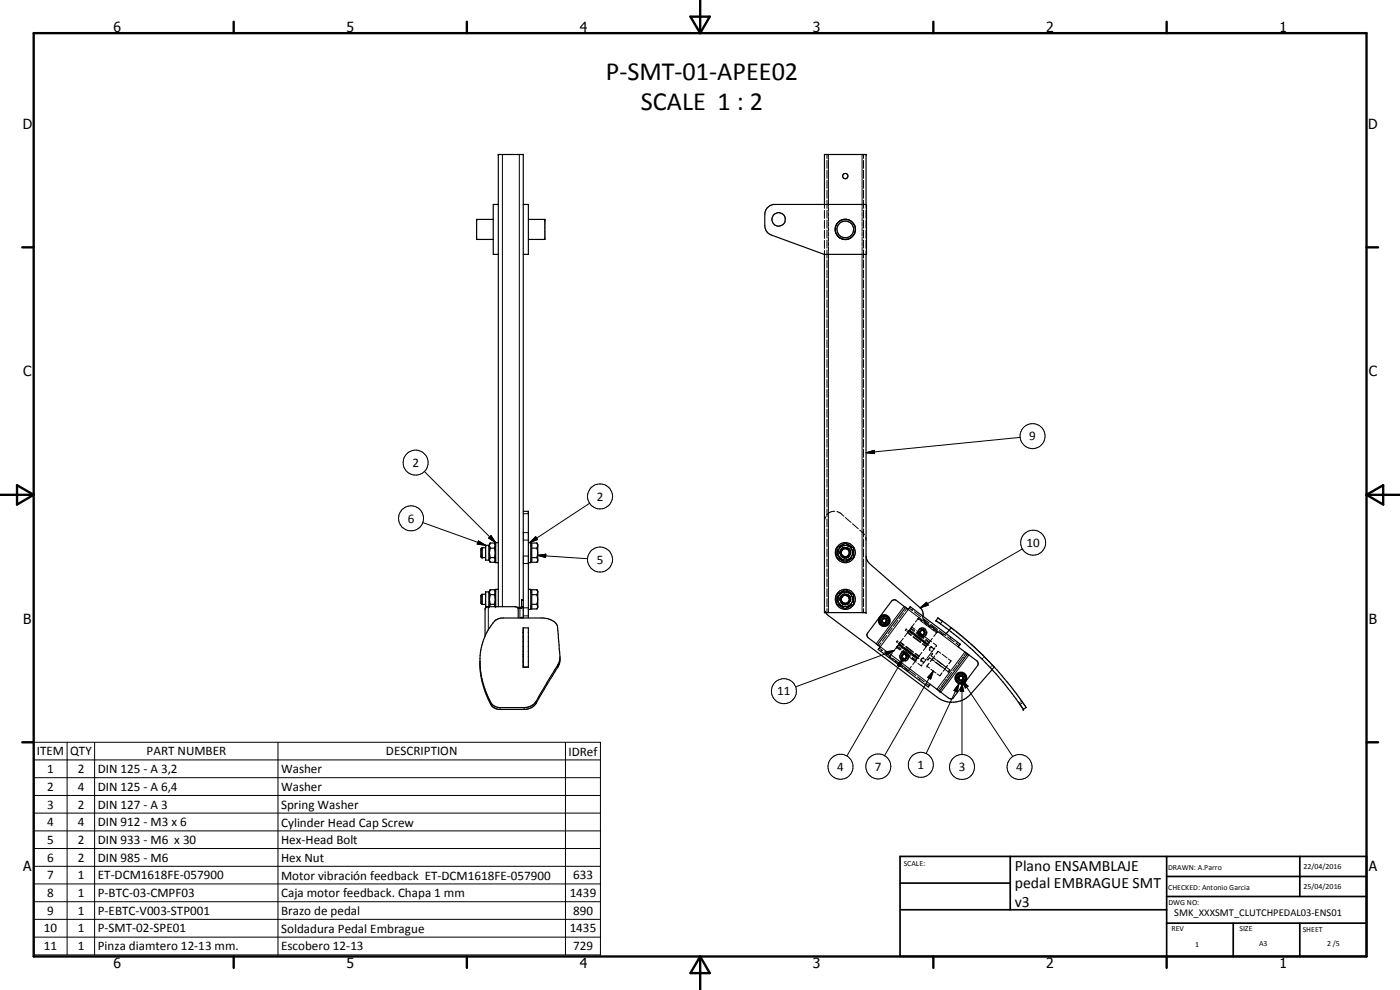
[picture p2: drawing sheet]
<svg xmlns="http://www.w3.org/2000/svg" width="420mm" height="297mm" viewBox="0 0 420 297" stroke-linecap="round" stroke-linejoin="round" font-family="sans-serif">
<g fill="none" stroke="#000" stroke-width=".35">
<path d="M148 65.8h-5v6h5M149.6 61.3h-1.6v15h1.6M157 61.3h1.6v15h-1.6M158.6 65.8h4.9v6h-4.9M230.2 62.5l.8-.8 1.1-.4h27.9v15h-12.7l-15.8-5.8a3 3 0 0 1-2-2.8l.1-3.8zM247.4 61.3v-14.9h12.5v14.9M247.4 76.3v107.5h12.5v-107.5M251.1 70.4l.9 1M251.2 70.4l.8 .9M252 71.4l1.6 .5M252 71.3l1.6 .5M253.6 65.8a3.1 3.1 0 0 0-2.5 4.6"/>
<path d="M254.4 65.9a2.99 2.99 0 0 1 2.3 2.5 2.99 2.99 0 0 1-1.5 3.1M254.4 65.9a3 3 0 0 0-3.1 1.2 3 3 0 0 0-.1 3.3M254.8 66a2.99 2.99 0 0 1 1.9 2.6 2.99 2.99 0 0 1-1.5 2.8M255.2 71.5l-1.6 .4M255.2 71.4l-1.6 .4M157 153.4h1.6v32M144.7 164.3v3M144.7 178.3v3.1M144.7 164.3l-.4 .3v2.4l.4 .3M144.7 178.3l-.4 .3v2.4l.4 .4M144.7 167.3h1M144.7 164.3h1"/>
<path d="M144.7 178.3h1M146.8 163.6h-1.1v4.5h1.1M146.8 177.6h-1.1v4.4h8.8l.7 .2 .3 .3M146.8 163.6v4.5M146.8 177.6v4.4M146.8 168.1l.3 .6M147.1 177h1.3l.3 .6M147.1 163l-.3 .6M147.1 177l-.3 .6M147.1 164.5h1.3M147.1 167.3h1.3M147.1 162.9h1.3"/>
<path d="M147.1 178.4h1.3M147.1 167.3a1.09 1.09 0 0 0 0 1.4M147.1 164.5a4.1 4.1 0 0 0 0 2.8M147.1 162.9l-.2 .8 .2 .8M147.1 162.9v.1M147.1 178.4l-.2 1.5 .2 1.4M147.1 177l-.2 .7 .2 .7M148.4 167.3a1.09 1.09 0 0 1 0 1.4h-1.3M148.4 162.9l.3 .7M148.4 162.9l.2 .8-.2 .8M148.4 164.5a4.1 4.1 0 0 1 0 2.8M148.4 177l.2 .7-.2 .7"/>
<path d="M148.4 178.4l.2 1.5-.2 1.4M148.7 168.1l-.3 .6M149.6 162.8h-.9v6h.9M149.6 176.8h-.9v5.2M157 180h-.5v2l-.3 .2h-.9M158.6 162.8h.7v6h-.7M158.6 176.8h.7v6h-.7M159.3 168h.3M159.3 163.7h.3M159.3 177.7h.3M159.6 164.5h1.5M159.6 167.3h1.5"/>
<path d="M159.6 178.4h1.5M161.1 162.9a1.27 1.27 0 0 1 0 1.6M161.1 164.5a4.1 4.1 0 0 1 0 2.8M161.1 162.9h-1.5v5.8h1.5a1.09 1.09 0 0 0 0-1.4M161.1 177a1.21 1.21 0 0 1 0 1.4M161.1 178.4a4.2 4.2 0 0 1 0 2.9M161.1 162.9l.3 .4v5l-.2 .4M251.2 164.3l1.9-1a.79 .79 0 0 1 1.3 0l1.8 1.2v2a.8 .8 0 0 1-.7 1.2l-1.2 .7a1.43 1.43 0 0 1-1.9-.5l-1.2-.7zM251.2 178.4l2.5-1.4 2.5 1.4v2.2a.8 .8 0 0 1-.7 1.1l-1.9 1-2.4-1.5zM259.9 166.8l.3 1.3 .7 1 15.6 13.6 .5 .9v1.3M144.7 181.4h1M146.5 182l-.4 .1-.5 .6v8.2"/>
<path d="M147.1 181.3h1.3M147.1 181.3l-.2 .7M148.4 181.3l.2 .7M148.4 186.4l.9-.6 1.4-.4h12.1a4.6 4.6 0 0 1 4.5 2.5l.5 6.8a7.6 7.6 0 0 1-.3 5.5l-6.6 10.7a4 4 0 0 1-3.1 2h-8.2l-1.3-.5a5.3 5.3 0 0 1-2.1-3.4 21.9 21.9 0 0 1 .8-20.7zM149.6 182v-135.6h7.4v139M155.5 182.5v2.9M156.5 185.3h.1M156.5 185.3l-.4 .1M156.5 185.3l.4 .1M157 188.4h1.6v11.8h-1.6zM157 189.1h.1M157 196.3v.1"/>
<path d="M157 189.7v.1M157 182.1l-.5 .4h-1M159.3 182h.3M159.6 181.3h1.5M161.1 181.3a1.09 1.09 0 0 1 0 1.4h-1.5v-5.7h1.6l.2 .3v5l-.2 .4M168.1 197.4l-.6 1.9-7.2 11.9-1 .7-1.2 .4h-8a3.8 3.8 0 0 1-3.6-3.1l-.8-2.1a26.6 26.6 0 0 1-1.7-7.9M247.9 183.8l.7 .9 32.7 24.5a7.5 7.5 0 0 0 10.1-1l6.4-7.3M263.3 193.5h.1M263.4 193.5l.8 .6-.6 .8 15 11.2M263.9 185.8a1.56 1.56 0 0 1 2.4-.8 1.56 1.56 0 0 1-.2 2.6 1.56 1.56 0 0 1-2.3-1.3l.1-.3M263.9 185.8h.2M263.9 185.8v.2"/>
<path d="M263.9 186l.1 .1M265 185.6h.8l.3 .6-.4 .7-.7-.1-.3-.6zM271.7 182.2l-2.7-2.1-.4-.1-.7 .1-7.5 9.8-.2 .7 .4 .7 2.7 2.2M271.7 182.2h.1M271.8 182.2l.8 .7 .6-.9 15 11.3-.6 .8 5.8 4.5 .2 .7-.2 .4-7.4 9.8-.6 .2-.6-.2-2.8-2.1M271.8 182.2l-8.5 11.3M271.8 182.3h.1M281.5 185.4a100.6 100.6 0 0 1 23.6 22.8l2.8 4.1-.8 .6-.4-.6a96.6 96.6 0 0 0-9.3-11.7l-5.4-5.5-2.5-2.1-4.8-4-3.7-2.7zM284.8 189.1l-.9 1M290.4 196.2h.1M290.4 196.2l-8.4 11.2M278.6 206.1h.1"/>
<path d="M278.6 206.1l.6-.8 2.8 2.1M286.8 203.1h.3M286.8 203.2l.2 .1M288 202.8h.7l.4 .7-.4 .6h-.7l-.4-.6z"/>
<circle cx="253.7" cy="52.8" r=".79"/>
<circle cx="233.7" cy="65.8" r="2.02"/>
<circle cx="253.7" cy="68.8" r="2.51"/>
<circle cx="253.7" cy="165.8" r="2.22"/>
<circle cx="253.7" cy="179.8" r="1.19"/>
<circle cx="253.7" cy="179.8" r="3"/>
<circle cx="253.7" cy="165.8" r="3"/>
<circle cx="253.7" cy="165.8" r="1.21"/>
<circle cx="253.7" cy="179.9" r="1.51"/>
<circle cx="253.7" cy="179.9" r="2.22"/>
<circle cx="253.7" cy="165.8" r="1.51"/>
<circle cx="265.4" cy="186.2" r="1.74"/>
<circle cx="265.4" cy="186.2" r="1.38"/>
<circle cx="288.4" cy="203.4" r="1.55"/>
<circle cx="288.4" cy="203.4" r="1.74"/>
<circle cx="288.4" cy="203.5" r="1.38"/>
</g>
<g fill="#000">
<circle cx="149.6" cy="46.4" r=".18"/>
<circle cx="259.9" cy="46.4" r=".18"/>
<circle cx="143" cy="65.8" r=".18"/>
<circle cx="163.5" cy="65.8" r=".18"/>
<circle cx="158.6" cy="153.4" r=".18"/>
<circle cx="144.3" cy="167" r=".18"/>
<circle cx="144.7" cy="167.3" r=".18"/>
<circle cx="144.7" cy="164.3" r=".18"/>
<circle cx="145.7" cy="163.6" r=".18"/>
<circle cx="146.8" cy="163.6" r=".18"/>
<circle cx="156.5" cy="180" r=".18"/>
<circle cx="159.3" cy="176.8" r=".18"/>
<circle cx="161.4" cy="177.3" r=".18"/>
<circle cx="161.4" cy="168.3" r=".18"/>
<circle cx="145.7" cy="182" r=".18"/>
<circle cx="146.8" cy="182" r=".18"/>
<circle cx="148.7" cy="182" r=".18"/>
<circle cx="259.9" cy="183.8" r=".18"/>
<circle cx="280.9" cy="186.2" r=".18"/>
<circle cx="290.4" cy="196.2" r=".18"/>
<circle cx="282" cy="207.4" r=".18"/>
<circle cx="307.1" cy="212.9" r=".18"/>
</g>
<g fill="none" stroke="#000" stroke-width=".3">
<path d="M150.8 46.4v135.6M155.9 46.4v135.8M248.2 46.4v1.1M248.2 48.1v2.4M248.2 51.1v2.4M248.2 54.1v2.4M248.2 57.1v2.4M248.6 46.4v15.5M258.7 46.4v15.5M259.2 46.4v1.1M259.2 48.1v2.4M259.2 51.1v2.4"/>
<path d="M259.2 54.1v2.4M259.2 57.1v2.4M247.4 61.3v1.2M247.4 63.1v2.4M247.4 66.1v2.4M247.4 69.1v2.4M247.4 72.1v2.4M247.4 75.1v1.2M248.2 60.1v2.4M248.2 63.1v2.3M248.2 66v2.5M248.2 69v2.4"/>
<path d="M248.2 72.1v2.3M248.2 75v2.4M248.2 78v2.4M248.6 62.2v1.2M248.6 63.8v1.1M248.6 65.2v1.2M248.6 66.7v1.2M248.6 68.2v1.2M248.6 69.7v1.2M248.6 71.2v1.2M248.6 72.7v1.2M248.6 74.2v1.2"/>
<path d="M248.6 75.7v108.1M258.7 62.2v1.2M258.7 63.8v1.1M258.7 65.2v1.2M258.7 66.7v1.2M258.7 68.2v1.2M258.7 69.7v1.2M258.7 71.2v1.2M258.7 72.7v1.2M258.7 74.2v1.2M258.7 75.7v108.1M259.2 60.1v2.4"/>
<path d="M259.2 63.1v2.3M259.2 66v2.5M259.2 69v2.4M259.2 72.1v2.3M259.2 75v2.4M259.2 78v2.4M259.9 61.3v1.2M259.9 63.1v2.4M259.9 66.1v2.4M259.9 69.1v2.4M259.9 72.1v2.4M259.9 75.1v1.2"/>
<path d="M248.2 81v2.4M248.2 84v2.4M248.2 87v2.4M248.2 90v2.4M248.2 93v2.4M248.2 95.9v2.4M248.2 98.9v2.4M259.2 81v2.4M259.2 84v2.4M259.2 87v2.4M259.2 90v2.4M259.2 93v2.4"/>
<path d="M259.2 95.9v2.4M259.2 98.9v2.4M248.2 101.9v2.4M248.2 104.9v2.4M248.2 107.9v2.4M248.2 110.9v2.4M248.2 113.9v2.3M248.2 116.9v2.4M248.2 119.9v2.4M259.2 101.9v2.4M259.2 104.9v2.4M259.2 107.9v2.4"/>
<path d="M259.2 110.9v2.4M259.2 113.9v2.3M259.2 116.9v2.4M259.2 119.9v2.4M248.2 122.9v2.3M248.2 125.9v2.3M248.2 128.8v2.4M248.2 131.8v2.4M248.2 134.8v2.4M248.2 137.8v2.4M259.2 122.9v2.3M259.2 125.9v2.3"/>
<path d="M259.2 128.8v2.4M259.2 131.8v2.4M259.2 134.8v2.4M259.2 137.8v2.4M259.9 135.8l2.5-.7 .1 1zM306.1 131.2l-46.2 4.6M126.9 156.8l18.8 6.8M127.4 141.5l21.3 21.3M157 159.8h1.6M157 154.1h1.6M176.9 151l-17.9 11.8M247.7 155.1l-.3 1.3"/>
<path d="M248.2 140.8v2.4M248.2 143.8v2.4M248.2 146.8v2.3M248.2 149.7v2.4M248.2 152.7v2.4M248.2 155.7v2.4M248.2 158.7v2.4M250.5 153.4l-1.1 .2-1.3 .9M251.2 153.5l.9 .4 1.2 1M253.7 155.3l1.7 1.5M255.9 157.1l1.7 1.6M258 159l1.4 1.4"/>
<path d="M259.2 140.8v2.4M259.2 143.8v2.4M259.2 146.8v2.3M259.2 149.7v2.4M259.2 152.7v2.4M259.2 155.7v2.4M259.2 158.7v2.4M143.6 162.3l2.1 1.3-2.5-.4zM147.4 160.7l1.3 2.1-2.1-1.4zM157 169.1h1.6M157 166.8h1.6M157 162.1h1.6"/>
<path d="M159 162.8l1.8-1.8 .5 .9zM161.3 166.6l2.5-.3-.1 1zM161.3 166.6l15 1M248.2 161.7v2.4M248.2 164.7v2.4M248.2 167.7v2.4M248.2 170.7v2.4M248.2 173.7v2.4M248.2 176.7v2.4M248.2 179.6v2.4M251.4 164.9l-.1 1.7M251.4 178.9l-.1 1.7"/>
<path d="M251.7 166.7l.6 .8 1.1 .5M251.7 167.4l1.5 .9M252.3 164.2a1.99 1.99 0 0 0-.8 2M252.3 178.2l-.7 1-.1 1M252.3 165.4a1.56 1.56 0 0 0 1 1.9M252.3 179.3a1.53 1.53 0 0 0 1 2M252.3 166.8a1.57 1.57 0 0 0 2.5 .1M252.4 165.4h.1M252.4 179.4h.1M252.4 165.4a1.42 1.42 0 0 0 1 1.8M252.4 179.4a1.33 1.33 0 0 0 1 1.7M252.5 167a1.59 1.59 0 0 0 2.3 0"/>
<path d="M252.6 164.8a1.49 1.49 0 0 1 2.2 0M252.6 178.8a1.41 1.41 0 0 1 2.2 .1M252.7 163.9h.1M252.7 164.9h.1M252.7 178.9h.1M252.7 163.9l1-.2 1.1 .3M252.7 164.9l1-.4 1 .4M252.7 177.9a2.36 2.36 0 0 1 2.1 0M252.7 177.9h.1M252.7 178.9l.4-.3 .9-.1 .7 .4M252.8 166.6a1.23 1.23 0 0 0 1.8 .1M253.3 163.4l-.8 .2-.7 .6"/>
<path d="M253.3 177.3l-1.5 .9M253.4 164.2a1.72 1.72 0 0 0-1.4 2M253.4 178.3a1.55 1.55 0 0 0-1.2 2M253.4 164.6a1.17 1.17 0 0 0-.9 1.6M253.4 178.6l-.7 .5-.2 1M253.5 164.2a1.64 1.64 0 0 0-1.3 2.1M253.5 178.2a1.69 1.69 0 0 0-1.5 1.9M253.9 164.6l.8 .5 .2 .6-.1 .5M253.9 178.6a1.18 1.18 0 0 1 .9 1.6M254 164.3a1.59 1.59 0 0 1 1.2 2.2M254 178.3l.8 .4M254.2 178.3a1.54 1.54 0 0 1 1 2.2"/>
<path d="M254.2 163.4l.5 .1 .9 .8M254.2 177.4l.8 .3 .6 .6M254.2 164.3l.4 .2M254.7 164.9h.1M254.7 178.9h.1M254.7 164.6l.5 .8v1M254.9 178.8l.3 .5v1M255 165.4h.1M255 179.5h.1M255 165.4a1.36 1.36 0 0 1-1.1 1.8M255 179.5a1.34 1.34 0 0 1-1.1 1.6M255.1 165.4a1.47 1.47 0 0 1-1.2 1.9"/>
<path d="M255.1 179.4l.1 .2a1.46 1.46 0 0 1-1.3 1.7M255.2 164.3l.6 1.1v.9M255.2 178.3l.6 1v1M255.6 167.5l-.7 .5-.8 .3M255.6 166.8l-.9 1-.8 .2M256.1 165l.1 .9-.2 .9M256.1 179l.1 .9-.2 .8M259.2 161.7v2.4M259.2 164.7v2.4M259.2 167.7v2.4M259.2 170.7v2.4M259.2 173.7v2.4"/>
<path d="M259.2 176.7v2.4M259.2 179.6v2.4M259.8 161.2l.1 .9M306.8 164.7l-30.6 17.7M146.5 182v6.9M156 182.2v3.2M156.5 185.3v.1M156.5 180.1h.5M156.5 181.9h.5M157 198.3h.1M157 199.7h.1M157 196.5h.1"/>
<path d="M157 189.9h.1M157 182.4h1.6M157 184.8h1.6M167.3 199.6v.7M247.4 182.3l.1 .5M247.6 183.3l.3 .5M248.2 182.6v1.2M251.7 180.7l.6 .8 1.1 .5M251.7 181.4l.7 .6 .8 .3M252.3 180.8a1.7 1.7 0 0 0 2.5 .3M252.4 180.9l.8 .5h.9M252.5 180.1v.1"/>
<path d="M252.8 180.6l.8 .5 1-.4M254.8 181l-.6 .3M254.8 180.9v.1M255.6 181.5l-.7 .5-.8 .3M255.6 180.8l-.9 1-.8 .2M259.2 182.6v1.2M263.8 186.2l.3 .1M263.9 194.4l1 .8M264.1 185.8h.1M264.2 186.1h-.4M264.3 186.1h.2M264.3 186.3h.2l.5 .6"/>
<path d="M264.4 185.9h.2M264.4 192.9l-.6 .9M264.5 195.3l-.1 .2M264.5 186.1l.1 .3M264.6 185.9h.1M264.6 186l-.1 .1M264.7 186.4h.1M264.7 186.4l.5 .5M264.7 195.1l-.1 .1M264.7 186l.1-.3a.75 .75 0 0 1 1.3 .3M264.7 186.2l.2 .4M264.7 186.7h.1"/>
<path d="M264.8 186.7a.82 .82 0 0 0 1.2 .1M264.8 186.2l.1 .4M264.9 186.6l.6 .2M264.9 185.5l-.3 .6M264.9 185.8l-.1 .4M265.2 185.6l-.5 .6M265.2 185.6l-.2 .1M265.2 185.6l.7 .2M265.2 185.4l-.1 .1M265.4 195.6l2 1.5M265.4 185.3l-.7 .4M265.4 187.1h.1"/>
<path d="M265.5 185.4l.6 .6M265.8 195.6l2.5-.4-2.2 1.3zM265.9 185.5h.1M265.9 185.8l.1 .4M265.9 185.8l.1 .3M265.9 185.5l.3 .6-.2 .6M266 186.2h.1M266 186.7v.1M266 186.2l-.3 .5M266 186.7l-.5 .4M266.1 190.6l-1.3 1.8M266.1 186v.5l-.6 .4"/>
<path d="M266.8 197.2v.1M266.9 197.2h-.1M266.9 197.1v.1M266.9 197.1l1.1 .8M267 197h.1M267.8 188.4l-1.3 1.8M267.9 197.5l2 1.5M267.9 195.8l-.9 1.2M268.3 195.2l-29.5 10.9M268.6 198.3l2.2 1.7M269.1 194.2h.1M269.1 194.2l-.8 1.1"/>
<path d="M269.1 194.2l.9 .8M269.1 192.5l-.1 .1 .3 .2M269.2 194.1h.1M269.2 194.1l-.1 .1M269.2 194.1l1.1 .8M269.2 192.4h.3M269.3 193.8l-.1 .3M269.3 193.9l1.2 .8M269.5 186.1l-1.4 1.9M269.5 193.7l-.2 .1M269.6 193.5l.4 .3M269.6 193l.2 .2"/>
<path d="M269.8 193.2l.5 .3M269.8 192.7l.3 .2M269.8 193.2l1 .7M269.9 193.1l1.1 .9M270.1 196.5a1.36 1.36 0 0 0 .9 1.8M270.1 192.8l-.3 .4M270.1 192.8l1.2 .8M270.2 192.7l-.1 .1M270.2 196.7l.3 1.1M270.2 193.7l-.5-.3 1.1 .8M270.2 196.7h.1M270.2 192.7l1.1 .8"/>
<path d="M270.2 192.7h.1M270.2 194.1l1 .6M270.4 196h.1M270.4 199.3l2 1.5M270.4 193.8l.9 .8M270.4 196a1.39 1.39 0 0 1 2 .1M270.5 193.7l2.8 2M270.5 197.1a.85 .85 0 0 0 1.4 .6M270.5 196.8v.3M270.5 195.4l2 1.4M270.6 196.7l-.1 .1M270.6 197.1v.1"/>
<path d="M270.7 197.2h.1M270.7 196.7a.75 .75 0 0 1 .7-.5 .75 .75 0 0 1 .7 .6M270.8 197.5h.1M270.8 197.1l.1 .2M270.8 196.7v.4M270.8 198h1.1M270.8 197.5l.5 .3 .5-.1M270.8 197.1l.2 .3M270.8 195.3l2.3 1.7M270.9 197.3l.7 .2M270.9 197.4l.1 .2M270.9 196.5l.9-.2 .1 .3"/>
<path d="M271 197.6l-.8 2.4-.9-.5zM271 195.1l2.3 1.7M271 197.6h.2M271 197.6l-16.8 29.2M271 198.3h.1M271 196.5l-.2 .6M271 196.5h.7M271 196.2l-.1 .1M271 196.2a.84 .84 0 0 1 1 .1 .84 .84 0 0 1 .2 .9M271 196.5l-.2 .5M271.1 191.6l-.9 1.1M271.1 196.2l-.4 .3-.1 .4"/>
<path d="M271.2 183.9l-1.4 1.8M271.2 196.2h-.1M271.3 195.7l-.8 .3-.2 .4M271.3 181.9l-8.3 11.3M271.3 194.9l1 .6M271.4 194.6l2.2 1.7M271.5 194.7l.9 .7M271.6 196.2a.75 .75 0 0 1 .3 1.2 .75 .75 0 0 1-1.2-.2M271.6 194.4l2.2 1.7M271.6 195.7l.5 .2 .4 .6M271.6 194.6l.9 .6M271.6 198.3h.1"/>
<path d="M271.7 196.5l.3 .3M271.7 196.5l.3 .5M271.8 189l.1 .3M271.8 194.1l2.3 1.6M271.9 188.8l.3 .1M271.9 197.4l-.4 .2M271.9 193.9l2.2 1.7M272 196.8v.2M272 197.5l-.2 .2M272 197l-.3 .4M272 196.8v.4M272.2 182.5l-.7 .9"/>
<path d="M272.2 189.5l.3 .2M272.3 189.9l1.2 .8M272.3 189.9l-.8 1.1M272.4 196.1h.1M272.4 189.7l-.1 .2M272.4 189.7l1.1 .8M272.4 189.1l1.4 1.1M272.5 195.7l.9 .7M272.6 196.8h.1M272.6 195.6l.9 .6M272.6 196.8v.5l-.4 .6M272.7 196.6a1.33 1.33 0 0 1-1.1 1.7"/>
<path d="M272.7 195.4l.9 .7M272.8 189.2l1.2 .8M272.9 182.5l1 .7M273 189l.4 .4M273 197.2l2 1.5M273.2 189.7l-.5-.4-.3 .4M273.3 188.6l-.3 .3M273.3 188.6l1.1 .9M273.3 189.5l-.4-.4 .9 .8M273.4 188.5l1.1 .8M273.4 189.8l.9 .7M273.5 188.4l-.2 .2"/>
<path d="M273.5 199.9l-.9 1.3M273.5 189.7l.9 .6M273.6 188.1h.1M273.6 197.4l1.2 .9M273.6 196.6l.9 .6M273.6 189.5l1 .7M273.6 188.1l-.1 .2M273.6 188.1l1 .7M273.7 196.4l.9 .7M273.8 182.9l-.1 .1M273.8 197.2l1.1 .9M273.8 196.2l1 .7"/>
<path d="M273.8 196.1l2 1.6M274 182.7l-.1 .1M274 191.1l2.3 1.7M274.1 191l2.3 1.7M274.2 196.7l1.1 .8M274.4 190.3l2.3 1.7M274.4 196.5l1.1 .9M274.4 190.7l2.2 1.6M274.4 183.6l2 1.5M274.4 187.1l-.8 1M274.5 190.7l.9 .6M274.5 190.5l4.3 3.1"/>
<path d="M274.6 196.1l1.1 .9M274.7 196l1.1 .8M274.7 197.4l.5 .3M274.8 198.3l-.9 1.1M274.8 190.3l.9 .7M274.9 197.2l.4 .4M274.9 198.1l-.1 .2M274.9 189.9l2.2 1.7M275.1 189.7l2.2 1.7M275.1 197.9l-.2 .2M275.1 189.2l2 1.5M275.5 185.7l-.8 .9"/>
<path d="M275.5 185.7l.4 .3M275.5 199.1l1 .7M275.5 189.3a1.36 1.36 0 0 0 1 1.8M275.6 185.5h.1M275.6 189.5h.1M275.6 185.5l-.1 .2M275.6 189.5l.3 1.1M275.6 185.5l1.2 .8M275.7 191.5l.9 .7M275.7 185.3h.1M275.7 197h.1M275.7 197l-.3 .4-.4-.3"/>
<path d="M275.7 185.3v.1M275.8 188.8h.1M275.8 185.3h-.1M275.8 188.8a1.34 1.34 0 0 1 2 0M275.8 196.8v.1M275.9 191.2l.9 .7M276 189.5a.84 .84 0 0 0 .3 .9 .84 .84 0 0 0 1 .1M276 190h.1M276 189.5v.5M276.2 182.4l1.9-1.7 .5 .9zM276.2 190.3h.1M276.2 189.9l.1 .2"/>
<path d="M276.2 189.6v.3M276.2 186.2l.9 .7M276.2 190.3l.4 .2h.6M276.2 190.8l.6 .2 .6-.2M276.2 189.5v.4M276.2 189.6l.1 .5M276.3 189.2l-.2 .3M276.3 189.4l.5-.3 .5 .3M276.3 190.2l.1 .2h.5M276.3 190.1l.3 .3M276.3 189.4l-.1 .2M276.3 189.1a.84 .84 0 0 1 1 0 .84 .84 0 0 1 .3 .9"/>
<path d="M276.3 198l1 .8M276.4 198.2h.1M276.4 198v.2M276.4 198.2l.3 .2M276.5 191.1h.1M276.5 199.8h.1M276.6 189h.4M276.6 189l-.2 .1M276.6 198l-.2 .2M276.6 189l-.6 .5M276.6 188.6l-.9 .6M276.7 195.7l-.9 1.1"/>
<path d="M276.7 197.5l-.2 .3M276.7 189.1l-.4 .3M276.8 192.3l.9 .7M276.8 199.4l-.3 .4M276.8 193.2l1.1 .9M276.9 185.5l2 1.4M276.9 192.2l.9 .6M276.9 190.4h.2M276.9 193.1l1.1 .8M276.9 198.6l.3 .2M276.9 188.6l.5 .1 .5 .6M276.9 189.1h.2"/>
<path d="M277 184.9v.5M277 189h.1M277 191.1h.1M277 192l.9 .7M277 189l.2 .1M277.1 197.4h.1M277.1 197.4l-.3 .3M277.1 197.4l-.2 .1M277.1 197.4l.2 .2M277.1 192.7l1.2 .9M277.1 189.1l.2 .3M277.2 185.9h.1"/>
<path d="M277.2 185.9l1.4 1.2M277.2 189.1l.3 .4M277.3 189.4l.1 .2M277.3 187l.9 .7M277.3 198.8l-.3 .3M277.3 190.1l-.2 .1M277.3 186.7l2.3 1.7M277.3 192.6l1.1 .8M277.3 189.1a.79 .79 0 0 1-.1 1.3 .79 .79 0 0 1-1.2-.4M277.4 189.6v.2M277.4 190.3l-.2 .2M277.4 189.9l-.3 .5"/>
<path d="M277.4 189.8h.1M277.4 189.8v.1M277.4 189.6v.4M277.5 190h.1M277.6 197.8l.3 .2M277.6 191.1l2 1.5M277.7 192l1.1 .8M277.8 188.8h.1M277.9 191.8l1.1 .9M277.9 193.2l.4 .3M277.9 198l-.6 .8M277.9 194.1l-.8 1.1"/>
<path d="M277.9 194v.1M278 189.6l-.1 .5-.3 .6M278 193.9v.1M278 193l.5 .3M278.1 197.7l.1 .1M278.1 189.4a1.36 1.36 0 0 1-1.1 1.7M278.2 192.8l.4 .4M278.2 199.9h.1M278.2 199.9l.8 .5M278.3 197.9l.2 .1 .5-.6 1.1 .8M278.3 193.5l-.3 .4M278.4 187.8l.9 .7"/>
<path d="M278.8 192.8l-.1 .3M278.8 199l-.6 .9M278.9 194.9h.1M278.9 194.7v.2M278.9 194.9l.3 .2M279 192.7h.1M279 192.7l-.2 .1M279.1 187.5l2.2 1.6M279.1 194.6l-.2 .3M279.2 194.2l-.2 .3M279.3 194l1 .7M279.3 187.3l2.1 1.5"/>
<path d="M279.4 196l-1.2 1.5M279.4 195.3l.3 .2M279.4 196.8l1.1 .8M279.5 195.8l.1 .1M279.5 188.7l.9 .7M279.6 194.1l-.3 .3M279.6 194.1h-.3M279.6 194.1l.2 .2M279.7 197.9l.8 .5M279.8 196l.1 .1-.5 .6M279.8 191.5l-.8 1.2M280.1 194.5l.3 .2"/>
<path d="M280.1 188.8l1.2 .9M280.1 197.4l.8 .5M280.1 197.4l-.9 1.1M280.1 193l1 .7-.3 .4M280.3 194.7l-.6 .9M280.5 196.8l-.4 .6M280.6 194.4l-.3 .3M280.6 189.5l.5 .4M280.6 198.6l2.3 1.7M280.9 198.7l1.5 1.2M281.1 189.9l-.9 1.1M281.1 198l2.2 1.7"/>
<path d="M281.2 189.7l-.1 .2M281.3 198.2l1.5 1.2M281.3 189.5v.1M281.4 189.5h.1M281.8 189.5l1.2 .9M281.9 189.2l2 1.5M282.3 196l-.8-.6-.6 .9M282.7 196.3l1.6 1.1M282.8 186.4l-.6 .8M283 190.4h.1M283.2 199.6l.8 .6M283.3 190.5h.1"/>
<path d="M283.6 190.3l-.3 .2M283.9 190.1l-.2 .1M284.4 191.1l2 1.5M284.4 199.6l-.4 .6M284.6 197.7l.8 .6M284.9 188.8l-.2 .2M285.1 188.8l-.3 .3M285.1 188.9l-.2 .2M285.2 191.5l-.1 .1M285.3 188.6l.2-.3 .9 .8M285.3 188.2l-.2 .3M285.4 191.2l-.1 .1"/>
<path d="M285.4 198.3h.1M285.4 198.3l-.6 .9M285.5 188.4l-.2 .2M286.9 189.4l1.8 1.5M286.9 193l1 .7M287.2 193l-.1 .1M287.3 199.5l-1.3 1.8M287.3 192.7v.1M287.6 199.1l.1 .1M287.6 194.1l-15-11.2-8.4 11.2 15 11.2M287.9 199.3l.1 .1M289 197.2l-1.4 1.9"/>
<path d="M289.1 197.1l.1 .1M289.1 191.3l1.8 1.5M289.3 197.3l.2 .1M289.6 195.6l-8.4 11.2M290 195.9l-.7 .9M290.8 196.5l-8.4 11.2M291.4 193.2l1.7 1.6M293.5 195.2l1.7 1.6M294.9 197.5l-.2 .2M295.4 197l-.2 .3M295.6 197.2l1.6 1.7M297.6 199.3l.8 .9-.2 .2"/>
<path d="M297.9 199.6l-.3 .3M147.3 210.8v.6M150.1 212.3v.6M157.3 212.3v.6M160.9 210.4v.5M271.4 200.4l1.1 .9M272.5 201.3l-.1 .2M272.9 201.2l2 1.5M275.4 203.1l2 1.5M275.9 203.9l-.1 .1M276 203.6v.2M277.9 205.4l-.1 .1"/>
<path d="M277.9 205l1 .7M278.1 205.1l-.2 .1M279.3 200.8l1.6 1.1M280.1 201.3l-.8 2.5-.9-.6zM280.1 201.3l-14.6 25.4M282.2 206.2l-.6 .9M282.5 205.9l.1 .1M282.7 206.1l.2 .1M282.7 201.9l-.6 .9-.8-.6M282.8 200.2l.8 .5M283.5 200.7l1.1 .8M283.9 200.1l1.1 .9"/>
<path d="M283.9 204l-1.3 1.8M284 203.9l.1 .1M284 200.2l-1 1.2M284.3 204.1l.1 .1M284.6 201.5h.1M284.7 201.3l-.1 .2M284.9 201.2h.1M285 201h.1M285 201l-.1 .2M285.6 201.7l-1.3 1.8M286.8 203.2h.1M286.8 203.3h.3"/>
<path d="M286.8 203.5h.3M287 203.3h.2M287.1 203.1h.1M287.3 203.4h.2M287.3 203.5h.2M287.3 203.3h.3M287.4 203.1h.2M287.5 203.5l.4 .7M287.6 203.2v.1M287.6 203.3l-.1 .2M287.6 203.2v.5M287.7 203.7l.5 .5 .6-.2 .3-.3"/>
<path d="M287.7 203.7h.1M287.7 203.5l.3 .5M287.7 205.3l-1.4 1.9 .9 .4 .5-2.1M287.7 205.4l-9.8 20.7M287.8 204l.1 .1M287.8 203.5l.2 .4M287.8 205.1l-.6 2.5-.9-.4zM287.9 202.8l-.3 .4M288 204h.6M288 202.8l-.3 .4M288.1 202.7h.5M288.2 202.7l-.3 .1"/>
<path d="M288.4 202.9h.2M288.4 202.6l-.5 .2M288.4 204.3h.1M288.5 206l-.3 1.5h1l-.2-1.2M288.6 202.9h-.6l-.3 .6M288.6 202.9l.4 .4M288.6 202.7l.5 .5M288.6 202.7l.2 .1M288.7 205l.5 2.5h-1zM288.7 204.1l1.8 1.8-.8 .6zM288.7 205.9v20.5M288.7 204.1l.7 1"/>
<path d="M288.7 204.1l1 1M288.7 204.1l.4 1M288.9 202.8l.3 .4M289 204h.1M289 203.3v.2M289 204l-.6 .3-.5-.2M289 202.9l.1 .3M289 203.3l-.3 .7M289.1 203.7h.1M289.2 203.2l-.1 .5M289.2 203.4l-.2 .6-.6 .3M289.7 205.6l14.2 21.4"/>
<path d="M289.7 205.1l.8 .8-.8 .5M297.4 200.1l-.2 .2M297.7 200.8l.3-.1-.2 .2M306.1 210.8l-.3 .1M306.7 210.4l-.3 .2M306.9 210.8l-.8 .6M10.1 222.7h170.1v63.8h-170.1zM10.1 228h170.1M10.1 233.3h170.1M10.1 238.7h170.1M20.1 222.7v63.8M28.4 222.7v63.8"/>
<path d="M83.4 222.7v63.8M169.7 222.7v63.8M10.1 244h170.1M10.1 249.3h170.1M10.1 254.6h170.1M10.1 259.9h170.1M10.1 265.2h170.1M10.1 270.6h170.1M10.1 275.8h170.1M10.1 281.2h170.1"/>
<circle cx="124.7" cy="138.8" r="3.7"/>
<circle cx="309.9" cy="130.9" r="3.7"/>
<circle cx="123.3" cy="155.5" r="3.8"/>
<circle cx="180.1" cy="149" r="3.8"/>
<circle cx="180.1" cy="167.9" r="3.8"/>
<circle cx="310.1" cy="162.8" r="3.8"/>
<circle cx="265.4" cy="186.2" r="1.23"/>
<circle cx="235.3" cy="207.4" r="3.7"/>
<circle cx="288.4" cy="203.5" r="1.22"/>
<circle cx="252.3" cy="230" r="3.8"/>
<circle cx="263.6" cy="230" r="3.8"/>
<circle cx="276.3" cy="229.5" r="3.8"/>
<circle cx="288.7" cy="230.1" r="3.7"/>
<circle cx="306" cy="230.1" r="3.7"/>
</g>
<g fill="none" stroke="#000" stroke-width=".71">
<path d="M10.1 9.9h400v277.1h-400zM70.1 6.5v3.4M140.1 6.5v3.4M207.2 5h5.8l-2.9 4.9zM210.1 0v9.9M280.1 6.5v3.4M350.1 6.5v3.4M6.7 74.2h3.4M410.1 74.2h3.5M.1 148.5h10M5.1 145.6l5 2.9-5 2.9zM410.1 148.5h10"/>
<path d="M410.1 148.5l5-2.9v5.8zM6.7 222.7h3.4M410.1 222.7h3.5M70.1 287v3.4M140.1 287v3.4M210.1 287v10M210.1 287l2.9 5h-5.8zM280.1 287v3.4M350.1 287v3.4"/>
</g>
<path d="M270.1 257h140v30h-140zM303.2 257v16M350.1 257v30M390.1 257v12M270.1 265h33.1M270.1 273h80M350.1 277h60M350.1 269h60M350.1 263h60M370.1 277v10M390.1 277v10" fill="none" stroke="#000" stroke-width=".51"/>
<path d="M259.9 135.8l2.5-.7 .1 1zM143.6 162.3l2.1 1.3-2.5-.4zM147.4 160.7l1.3 2.1-2.1-1.4zM159 162.8l1.8-1.8 .5 .9zM161.3 166.6l2.5-.3-.1 1zM265.8 195.6l2.5-.4-2.2 1.3zM271 197.6l-.8 2.4-.9-.5zM276.2 182.4l1.9-1.7 .5 .9zM280.1 201.3l-.8 2.5-.9-.6zM287.8 205.1l-.6 2.5-.9-.4zM288.7 205l.5 2.5h-1zM288.7 204.1l1.8 1.8-.8 .6z" fill="#000"/>
<g font-size="7.9">
<text x="181.8" y="24.1">P-SMT-01-APEE02</text>
<text x="192.3" y="33.1">SCALE 1 : 2</text>
</g>
<g font-size="4.7">
<text x="304.6" y="261.2">Plano ENSAMBLAJE</text>
<text x="304.6" y="266.6">pedal EMBRAGUE SMT</text>
<text x="304.6" y="272">v3</text>
</g>
<g font-size="4.2">
<text x="34" y="9.6">6</text>
<text x="104" y="9.6">5</text>
<text x="174" y="9.6">4</text>
<text x="244" y="9.6">3</text>
<text x="314" y="9.6">2</text>
<text x="384" y="9.6">1</text>
<text x="6.8" y="38.7">D</text>
<text x="410.6" y="38.7">D</text>
<text x="7" y="112.9">C</text>
<text x="410.8" y="112.9">C</text>
<text x="7" y="187.1">B</text>
<text x="410.8" y="187.1">B</text>
<text x="7" y="261.4">A</text>
<text x="410.8" y="261.4">A</text>
<text x="34" y="290.4">6</text>
<text x="104" y="290.4">5</text>
<text x="174" y="290.4">4</text>
<text x="244" y="290.4">3</text>
<text x="314" y="290.4">2</text>
<text x="384" y="290.4">1</text>
</g>
<g font-size="3.9">
<text x="308.9" y="132.2">9</text>
<text x="123.8" y="140.1">2</text>
<text x="179.1" y="150.2">2</text>
<text x="122.4" y="156.8">6</text>
<text x="308.1" y="164.1">10</text>
<text x="179.1" y="169.2">5</text>
<text x="233.3" y="208.7">11</text>
<text x="11" y="226.6">ITEM</text>
<text x="21.1" y="226.7">QTY</text>
<text x="44" y="226.6">PART NUMBER</text>
<text x="115.8" y="226.7">DESCRIPTION</text>
<text x="170.6" y="226.7">IDRef</text>
<text x="14.2" y="231.9">1</text>
<text x="23.3" y="231.9">2</text>
<text x="29.3" y="231.9">DIN 125 - A 3,2</text>
<text x="84.4" y="232">Washer</text>
<text x="251.3" y="231.3">4</text>
<text x="262.6" y="231.2">7</text>
<text x="275.4" y="230.8">1</text>
<text x="287.7" y="231.4">3</text>
<text x="305" y="231.4">4</text>
<text x="14.2" y="237.3">2</text>
<text x="23.3" y="237.3">4</text>
<text x="29.3" y="237.3">DIN 125 - A 6,4</text>
<text x="84.4" y="237.4">Washer</text>
<text x="14.2" y="242.6">3</text>
<text x="23.3" y="242.6">2</text>
<text x="29.3" y="242.6">DIN 127 - A 3</text>
<text x="84.4" y="242.7">Spring Washer</text>
<text x="14.2" y="247.9">4</text>
<text x="23.3" y="247.9">4</text>
<text x="29.3" y="247.9">DIN 912 - M3 x 6</text>
<text x="84.4" y="248">Cylinder Head Cap Screw</text>
<text x="14.2" y="253.2">5</text>
<text x="23.3" y="253.2">2</text>
<text x="29.3" y="253.2">DIN 933 - M6 x 30</text>
<text x="84.4" y="253.3">Hex-Head Bolt</text>
<text x="14.2" y="263.8">7</text>
<text x="14.2" y="258.5">6</text>
<text x="23.3" y="263.8">1</text>
<text x="23.3" y="258.5">2</text>
<text x="29.3" y="263.8">ET-DCM1618FE-057900</text>
<text x="29.3" y="258.5">DIN 985 - M6</text>
<text x="84.4" y="263.9">Motor vibración feedback ET-DCM1618FE-057900</text>
<text x="84.4" y="258.5">Hex Nut</text>
<text x="172" y="263.8">633</text>
<text x="14.2" y="269.2">8</text>
<text x="23.3" y="269.2">1</text>
<text x="29.3" y="269.2">P-BTC-03-CMPF03</text>
<text x="84.4" y="269.2">Caja motor feedback. Chapa 1 mm</text>
<text x="171" y="269.2">1439</text>
<text x="14.2" y="274.5">9</text>
<text x="23.3" y="274.5">1</text>
<text x="29.3" y="274.5">P-EBTC-V003-STP001</text>
<text x="84.4" y="274.6">Brazo de pedal</text>
<text x="172" y="274.5">890</text>
<text x="13.2" y="279.8">10</text>
<text x="23.3" y="279.8">1</text>
<text x="29.3" y="279.8">P-SMT-02-SPE01</text>
<text x="84.4" y="279.9">Soldadura Pedal Embrague</text>
<text x="171" y="279.8">1435</text>
<text x="13.2" y="285.1">11</text>
<text x="23.3" y="285.1">1</text>
<text x="29.3" y="285.2">Pinza diamtero 12-13 mm.</text>
<text x="84.4" y="285.2">Escobero 12-13</text>
<text x="172" y="285.1">729</text>
</g>
<text font-size="3.1" x="352.4" y="275">SMK_XXXSMT_CLUTCHPEDAL03-ENS01</text>
<g font-size="2.4">
<text x="271.2" y="259.7">SCALE:</text>
<text x="350.6" y="260.9">DRAWN: A.Parro</text>
<text x="391.2" y="260.6">22/04/2016</text>
<text x="350.6" y="267">CHECKED: Antonio Garcia</text>
<text x="391.2" y="266.7">25/04/2016</text>
<text x="350.6" y="271.4">DWG NO:</text>
<text x="351.6" y="279.3">REV</text>
<text x="372" y="279.4">SIZE</text>
<text x="391" y="279.6">SHEET</text>
<text x="358.7" y="284.1">1</text>
<text x="377.9" y="283.8">A3</text>
<text x="398.3" y="283.8">2 /5</text>
</g>
</svg>
